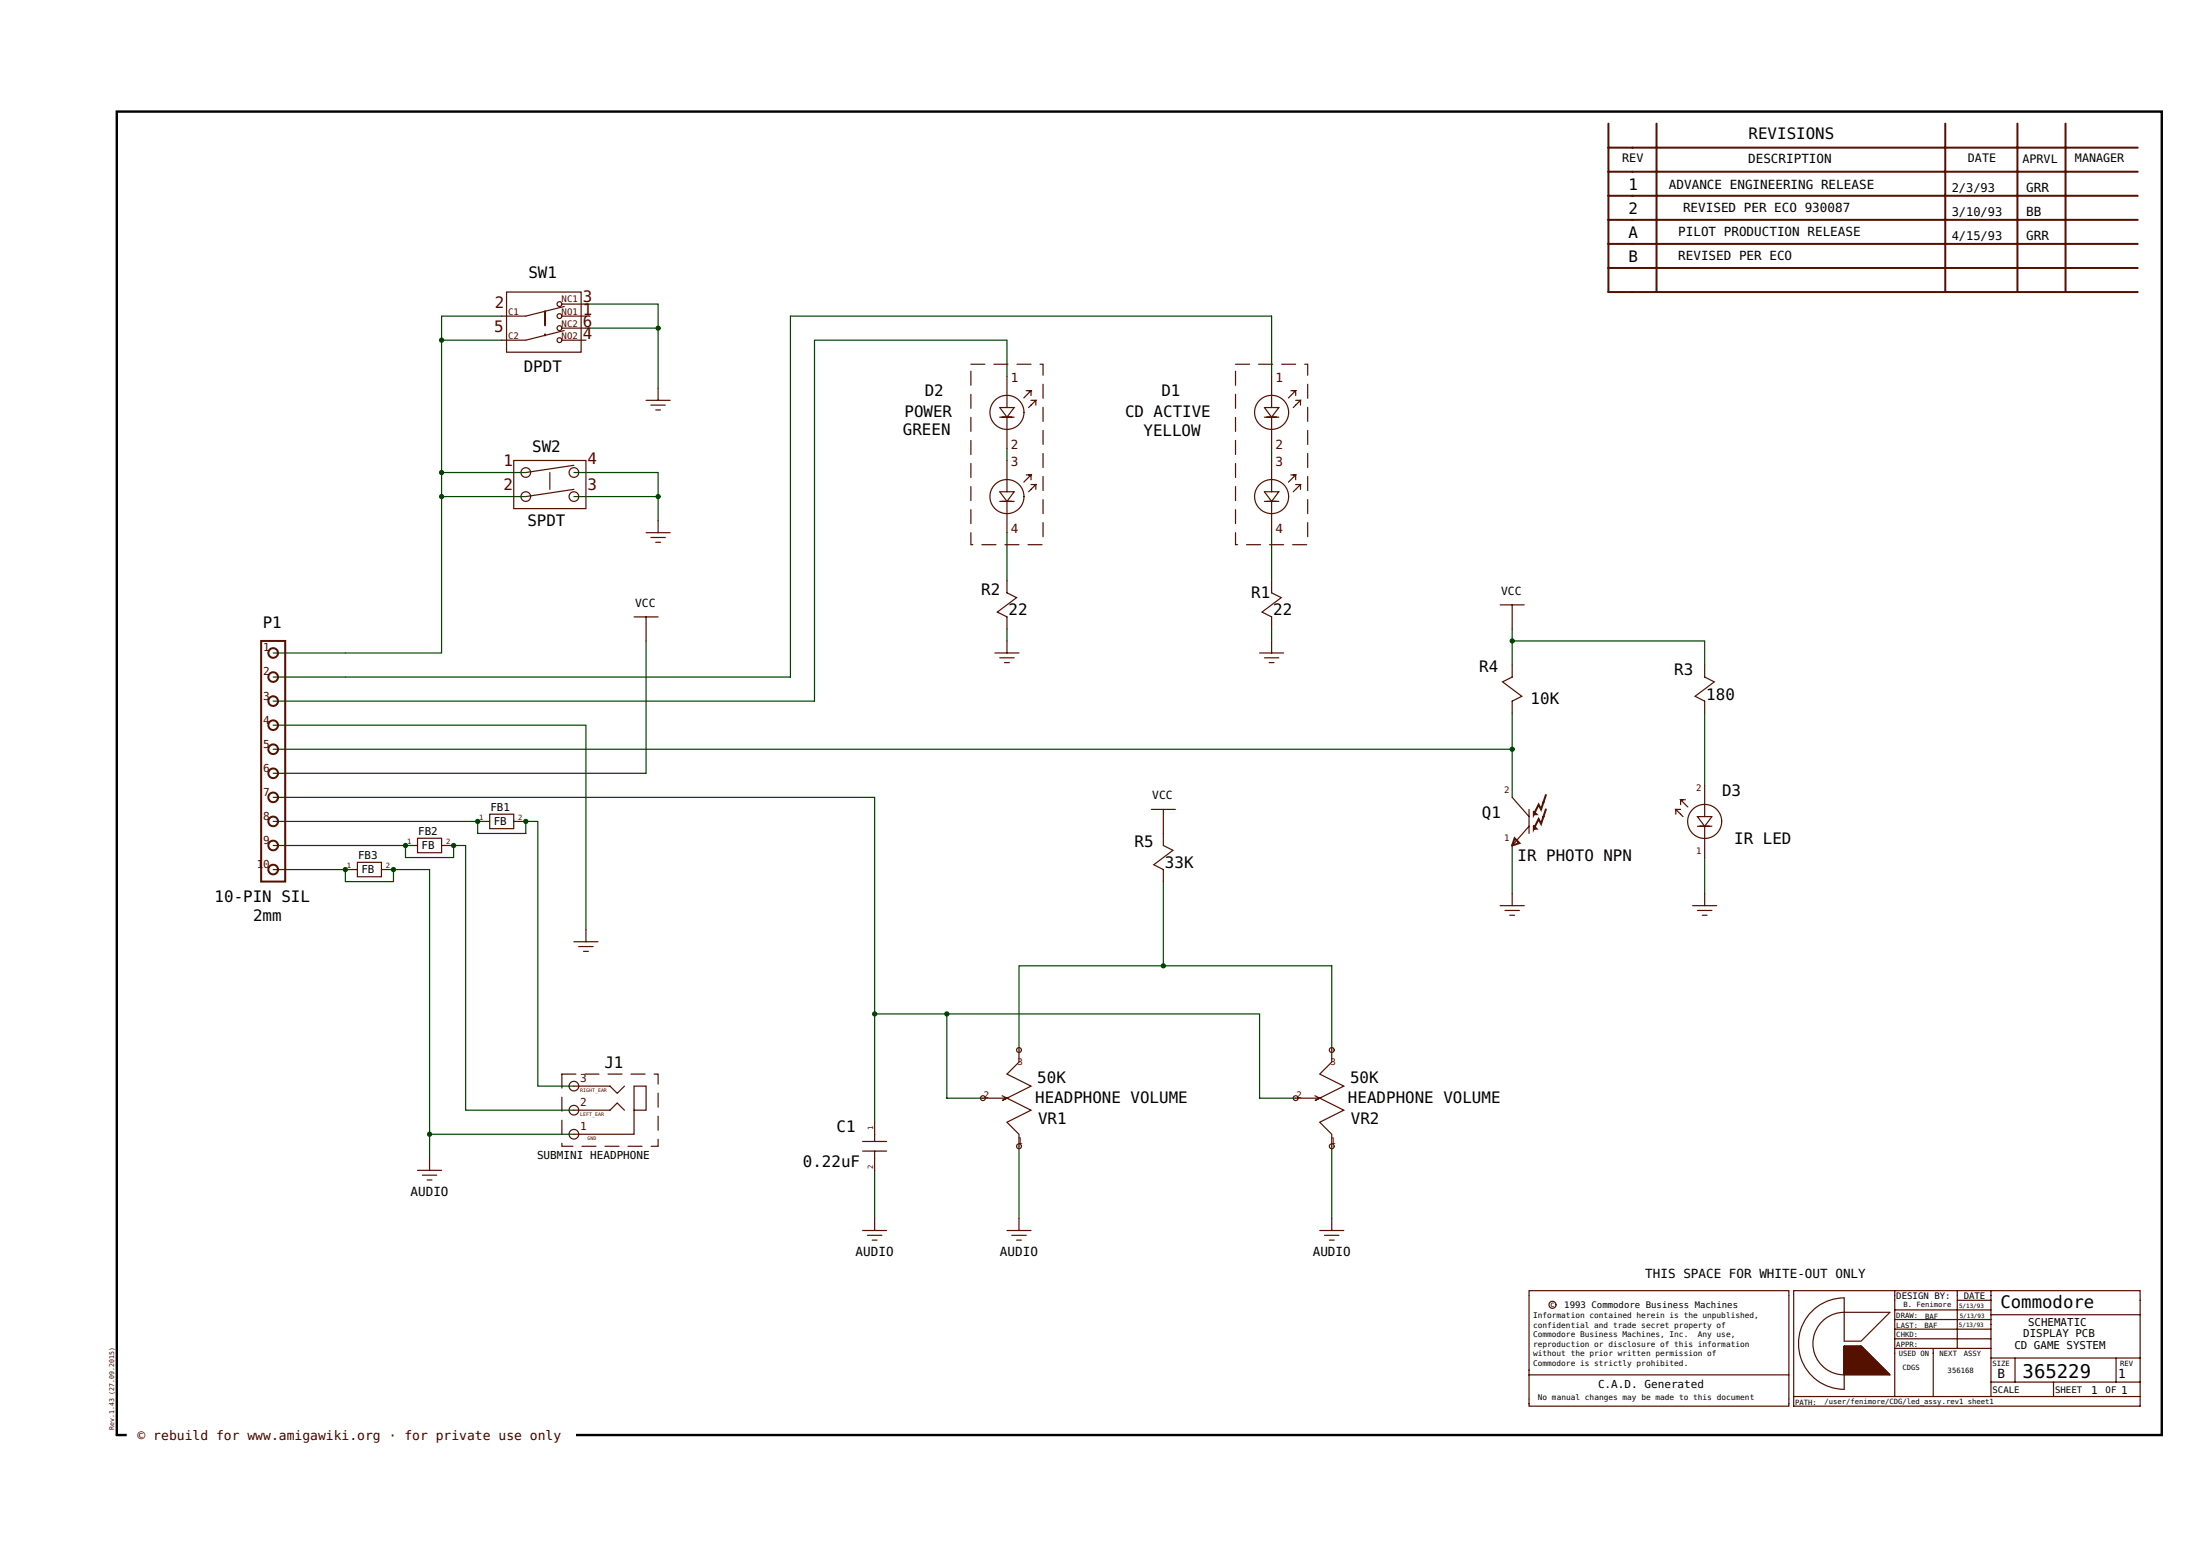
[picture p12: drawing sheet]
<svg xmlns="http://www.w3.org/2000/svg" width="420mm" height="297mm" viewBox="0 0 420 297" stroke-linecap="round" stroke-linejoin="round" font-family="sans-serif">
<g fill="#fff" stroke="#fff" stroke-width=".19">
<path d="M22.3 21.3h390.4v252.6h-390.4z"/>
<path d="M24.3 272.3h85.6v3h-85.6z"/>
</g>
<path d="M22.3 21.3h390.4v252.6h-390.4z" fill="none" stroke="#000" stroke-width=".46"/>
<g fill="none" stroke="#040" stroke-width=".23">
<path d="M111.9 58h13.7v16.1M84.3 64.9h11.5M95.8 60.3h-11.5v64.3h-32.1M111.9 62.6h13.7M192.2 71.8v-6.9h-36.7v68.9h-103.3M242.8 71.8v-11.5h-91.9v68.9h-98.7M84.3 90.2h16.1M84.3 94.8h16.1M109.6 90.2h16v9.2M109.6 94.8h16M192.2 85.6v2.3M242.8 85.6v2.3"/>
<path d="M192.2 101.7v9.2M242.8 101.7v9.2M52.2 138.4h59.7v39.1M123.3 122.3v25.3h-71.1M192.2 120v2.3M242.8 120v2.3M288.7 122.3h36.7v4.6M288.7 120v6.9M288.7 136.1v16.1M325.4 136.1v13.8M52.2 156.8h39v2.3h9.2v-2.3h2.3v50.5h6.9M52.2 152.2h114.8v62"/>
<path d="M52.2 143h236.5M52.2 161.4h25.2v2.3h9.2v-2.3h2.3v50.5h20.7M52.2 166h13.7v2.3h9.2v-2.3h6.9v55.1M222.1 168.3v16h-27.6v16.1M288.7 161.4v9.2M325.4 163.7v6.9M167 193.5h13.8M180.8 193.5h59.7v16.1h6.9M180.8 193.5v16.1h6.8M222.1 184.3h32.1v16.1M82 216.5h27.6M194.5 218.8v13.8"/>
<path d="M254.2 218.8v13.8M167 223.4v9.2"/>
</g>
<g fill="#040" stroke="#040" stroke-width=".23">
<circle cx="91.2" cy="156.8" r=".38"/>
<circle cx="100.4" cy="156.8" r=".38"/>
<circle cx="82" cy="216.5" r=".38"/>
<circle cx="84.3" cy="64.9" r=".38"/>
<circle cx="288.7" cy="143" r=".38"/>
<circle cx="86.6" cy="161.4" r=".38"/>
<circle cx="288.7" cy="122.3" r=".38"/>
<circle cx="167" cy="193.5" r=".38"/>
<circle cx="222.1" cy="184.3" r=".38"/>
<circle cx="77.4" cy="161.4" r=".38"/>
<circle cx="75.1" cy="166" r=".38"/>
<circle cx="65.9" cy="166" r=".38"/>
<circle cx="125.6" cy="62.6" r=".38"/>
<circle cx="180.8" cy="193.5" r=".38"/>
<circle cx="84.3" cy="90.2" r=".38"/>
<circle cx="84.3" cy="94.8" r=".38"/>
<circle cx="125.6" cy="94.8" r=".38"/>
</g>
<g fill="none" stroke="#510" stroke-width=".38">
<path d="M307.1 23.6v32.1h87.2v-4.5h13.8M316.2 23.6v32.1M371.4 23.6v32.1M385.1 23.6v32.1M394.3 23.6v4.6h-87.2M408.1 32.8h-13.8v4.6h-87.2M408.1 37.4h-13.8v4.6h-87.2M408.1 28.2h-13.8v4.6h-87.2M394.3 55.7h13.8M408.1 42h-13.8v4.6h-87.2M408.1 46.6h-13.8v4.6h-87.2M49.9 122.3h4.5v46h-4.5z"/>
<path d="M295.1 151.7l-.9 2.8-.5-.9-.9 1.8v-.4l.5 .4h-.5M295.1 154.5l-.9 2.7-.5-.9-.9 1.9v-.5l.5 .5h-.5M289.2 160l.9 .9-1.4 .5z"/>
<circle cx="52.2" cy="129.2" r=".92"/>
<circle cx="52.2" cy="124.6" r=".92"/>
<circle cx="52.2" cy="138.4" r=".92"/>
<circle cx="52.2" cy="133.8" r=".92"/>
<circle cx="52.2" cy="152.2" r=".92"/>
<circle cx="52.2" cy="147.6" r=".92"/>
<circle cx="52.2" cy="156.8" r=".92"/>
<circle cx="52.2" cy="143" r=".92"/>
<circle cx="52.2" cy="161.4" r=".92"/>
<circle cx="52.2" cy="166" r=".92"/>
</g>
<g fill="none" stroke="#510" stroke-width=".23">
<path d="M96.7 55.7h14.2v11.5h-14.2zM107.3 58h4.6M107.7 58.5l-7.3 1.8h-4.6M107.3 60.3h4.6M107.3 64.9h4.6M107.3 62.6h4.6M107.7 63.1l-7.3 1.8h-4.6M123.3 76.4h4.6M124.3 77.3h2.7M125.2 78.2h.9M125.6 74.1v2.3M190.9 77.8h2.7l-1.4 1.8z"/>
<path d="M190.9 79.6h2.7M192.2 71.8v6M192.2 79.6v6M195.9 74.6h.9v.9M196.4 74.6h.4l-1.3 1.4M196.8 76.4h.9l-1.3 1.4M197.7 76.4v.9M241.4 77.8h2.7l-1.3 1.8zM241.4 79.6h2.7M242.8 71.8v6M242.8 79.6v6M246.4 74.6h1v.9"/>
<path d="M246.9 74.6h.5l-1.4 1.4M247.4 76.4h.9l-1.4 1.4M248.3 76.4v.9M98.1 87.9h13.8v9.2h-13.8zM105 90.2v3.2M109.6 88.8l-9.2 1.4M109.6 93.4l-9.2 1.4M125.6 99.4v2.3M190.9 93.9h2.7l-1.4 1.8zM190.9 95.7h2.7M192.2 87.9v6M192.2 95.7v6"/>
<path d="M195.9 90.7h.9v.9M196.4 90.7h.4l-1.3 1.3M196.8 92.5h.9l-1.3 1.4M197.7 92.5v.9M241.4 93.9h2.7l-1.3 1.8zM241.4 95.7h2.7M242.8 87.9v6M242.8 95.7v6M246.4 90.7h1v.9M246.9 90.7h.5l-1.4 1.3M247.4 92.5h.9l-1.4 1.4M248.3 92.5v.9"/>
<path d="M121 117.7h4.6M123.3 117.7v4.6M123.3 101.7h4.6M124.3 102.6h2.7M125.2 103.5h.9M192.2 110.9v2.3l1.9 .9-3.7 2.7 1.8 .9v2.3M242.8 110.9v2.3l1.8 .9-3.7 2.7 1.9 .9v2.3M286.4 115.5h4.6M288.7 115.5v4.5M189.9 124.6h4.6M190.9 125.6h2.7M191.8 126.5h.9"/>
<path d="M192.2 122.3v2.3M240.5 124.6h4.6M241.4 125.6h2.7M242.3 126.5h.9M242.8 122.3v2.3M288.7 126.9v2.3l-1.8 1 3.6 2.7-1.8 .9v2.3M325.4 126.9v2.3l1.9 1-3.7 2.7 1.8 .9v2.3M91.2 156.8h2.3M93.5 155.4h4.6v2.8h-4.6zM98.1 156.8h2.3M219.8 154.5h4.6M222.1 154.5v6.9l1.8 .9-3.6 2.8 1.8 .9v2.3"/>
<path d="M288.7 152.2l3.2 3.7M291.9 154.5v4.6M291.9 157.7l-3.2 3.7M319.9 154.5v.9M320.8 154.5h-.9l1.4 1.4M321.3 152.7h-.5l1.4 1.3M321.8 152.7h-1v.9M324.1 155.9h2.7l-1.4 1.8zM324.1 157.7h2.7M325.4 149.9v6M325.4 157.7v6M65.9 166h2.3"/>
<path d="M68.2 164.6h4.6v2.8h-4.6zM72.8 166h2.3M77.4 161.4h2.3M79.7 160h4.6v2.8h-4.6zM84.3 161.4h2.3M109.6 179.8h4.6M111.9 177.5v2.3M286.4 172.9h4.6M287.3 173.8h2.8M288.2 174.7h1M288.7 170.6v2.3M323.1 172.9h4.6"/>
<path d="M324.1 173.8h2.7M325 174.7h.9M325.4 170.6v2.3M110.5 180.7h2.7M111.4 181.6h.9M109.6 207.3h6.9l1.3 1.4 1.4-1.4M109.6 211.9h6.9l1.3-1.4 1.4 1.4M121 211.9h2.3v-4.6h-2.3v9.2h-11.4M164.7 217.9h4.6M164.7 219.7h4.6M167 214.2v3.7M167 219.7v3.7"/>
<path d="M191.3 209.2l.9 .4-.9 .5 .9-.5h-4.6M194.5 200.4v2.3l-2.3 2.3 4.6 2.3-4.6 2.3 4.6 2.3-4.6 2.3 2.3 2.3v2.3M251 209.2l.9 .4-.9 .5 .9-.5h-4.5M254.2 200.4v2.3l-2.3 2.3 4.6 2.3-4.6 2.3 4.6 2.3-4.6 2.3 2.3 2.3v2.3M79.7 223.4h4.6M80.6 224.3h2.8M81.5 225.2h1M82 221.1v2.3M164.7 234.9h4.6M165.6 235.8h2.8M166.5 236.7h.9M167 232.6v2.3"/>
<path d="M192.2 234.9h4.6M193.2 235.8h2.7M194.1 236.7h.9M194.5 232.6v2.3M251.9 234.9h4.6M252.9 235.8h2.7M253.8 236.7h.9M254.2 232.6v2.3M345.9 250.3a8.7 8.7 0 0 0-1.9 9.5 8.7 8.7 0 0 0 8.1 5.4v-8.3h3.2l5.5 5.5h-8.7a6 6 0 0 1-6-5.9 6 6 0 0 1 6-6h8.7l-5.5 5.5h-3.2v-8.3a8.7 8.7 0 0 0-6.2 2.6zM352.1 259.2h5.5M352.1 257.4h3.6M352.1 257.8h4.1"/>
<path d="M352.1 258.3h4.6M352.1 258.8h5M352.1 259.7h5.9M352.1 257.1h3.4M352.1 257.6h3.9M352.1 258.1h4.3M352.1 258.5h4.8M352.1 259h5.3M352.1 259.4h5.7M352.1 259.9h6.2M352.1 257h3.3M352.1 257.1h3.3"/>
<path d="M352.1 257.2h3.5M352.1 257.3h3.6M352.1 257.5h3.7M352.1 257.5h3.8M352.1 257.7h4M352.1 257.8h4M352.1 257.9h4.2M352.1 258h4.3M352.1 258.1h4.4M352.1 258.2h4.5M352.1 258.4h4.6M352.1 258.4h4.7"/>
<path d="M352.1 258.6h4.9M352.1 258.7h5M352.1 258.8h5.1M352.1 258.9h5.2M352.1 259.1h5.3M352.1 259.1h5.4M352.1 259.3h5.6M352.1 259.4h5.6M352.1 259.5h5.8M352.1 259.6h5.9M352.1 259.8h6M352.1 259.8h6.1"/>
<path d="M352.1 260h6.3M361.7 246.4v20.2M361.7 257.4h18.4M361.7 255.5h18.4M361.7 253.7h18.4M361.7 251.9h18.4M361.7 250h18.4M369.1 257.4v9.2M373.7 246.4v11M373.7 248.2h6.4M380.1 259.2h28.5M380.1 246.4v20.2"/>
<path d="M380.1 250.9h28.5M384.7 259.2v4.6M404 259.2v4.6M291.9 262.4v6h49.6v-22h-49.6v16h49.6M342.4 266.6v1.8h66.2v-22h-66.2v20.2h66.2M352.1 260.1h6.4M352.1 260.6h6.9M352.1 261.1h7.3M352.1 261.5h7.8M352.1 262h8.2M352.1 260.4h6.6M352.1 260.8h7.1"/>
<path d="M352.1 261.3h7.6M352.1 261.7h8M352.1 262.2h8.5M352.1 260.1h6.3M352.1 260.2h6.5M352.1 260.3h6.6M352.1 260.4h6.7M352.1 260.5h6.8M352.1 260.7h6.9M352.1 260.7h7M352.1 260.9h7.2M352.1 261h7.2"/>
<path d="M352.1 261.1h7.4M352.1 261.2h7.5M352.1 261.4h7.6M352.1 261.4h7.7M352.1 261.6h7.9M352.1 261.7h7.9M352.1 261.8h8.1M352.1 261.9h8.2M352.1 262h8.3M352.1 262.1h8.4M352.1 262.3h8.5M352.1 262.4h8.6"/>
<path d="M380.1 263.8h28.5M392 263.8v2.8"/>
<circle cx="106.8" cy="58" r=".46"/>
<circle cx="106.8" cy="64.9" r=".46"/>
<circle cx="106.8" cy="62.6" r=".46"/>
<circle cx="106.8" cy="60.3" r=".46"/>
<circle cx="192.2" cy="78.7" r="3.2"/>
<circle cx="242.8" cy="78.7" r="3.2"/>
<circle cx="100.4" cy="90.2" r=".92"/>
<circle cx="100.4" cy="94.8" r=".92"/>
<circle cx="109.6" cy="90.2" r=".92"/>
<circle cx="109.6" cy="94.8" r=".92"/>
<circle cx="192.2" cy="94.8" r="3.2"/>
<circle cx="242.8" cy="94.8" r="3.2"/>
<circle cx="325.4" cy="156.8" r="3.2"/>
<circle cx="109.6" cy="211.9" r=".92"/>
<circle cx="109.6" cy="216.5" r=".92"/>
<circle cx="109.6" cy="207.3" r=".92"/>
<circle cx="187.6" cy="209.6" r=".46"/>
<circle cx="194.5" cy="218.8" r=".46"/>
<circle cx="194.5" cy="200.4" r=".46"/>
<circle cx="247.4" cy="209.6" r=".46"/>
<circle cx="254.2" cy="218.8" r=".46"/>
<circle cx="254.2" cy="200.4" r=".46"/>
<circle cx="296.4" cy="249.1" r=".67"/>
</g>
<path d="M185.3 69.5h13.8v34.5h-13.8zM235.9 69.5h13.8v34.5h-13.8zM107.3 205h18.3v13.8h-18.3z" fill="none" stroke="#510" stroke-width=".23" stroke-dasharray="2.7 1.7"/>
<path d="M104.1 59.4v4.6" fill="none" stroke="#510" stroke-width=".38" stroke-dasharray="2.7 1.7"/>
<text font-size="3.6" x="386.1" y="263.1">365229</text>
<text font-size="3.3" x="381.9" y="249.7">Commodore</text>
<g font-size="3">
<text x="333.8" y="26.5">REVISIONS</text>
<text x="310.9" y="36.3">1</text>
<text x="310.9" y="40.9">2</text>
<text x="310.9" y="45.5">A</text>
<text x="100.9" y="53.1">SW1</text>
<text x="310.9" y="50.1">B</text>
<text x="100" y="70.9">DPDT</text>
<text x="176.5" y="75.6">D2</text>
<text x="221.7" y="75.5">D1</text>
<text x="172.4" y="83.1">GREEN</text>
<text x="172.7" y="79.5">POWER</text>
<text x="214.8" y="79.5">CD ACTIVE</text>
<text x="218.3" y="83.2">YELLOW</text>
<text x="101.6" y="86.2">SW2</text>
<text x="100.7" y="100.4">SPDT</text>
<text x="187.3" y="113.5">R2</text>
<text x="50.2" y="119.9">P1</text>
<text x="192.5" y="117.4">22</text>
<text x="238.9" y="114.2">R1</text>
<text x="243.1" y="117.4">22</text>
<text x="282.4" y="128.3">R4</text>
<text x="319.6" y="128.9">R3</text>
<text x="292.2" y="134.4">10K</text>
<text x="325.7" y="133.5">180</text>
<text x="328.8" y="152">D3</text>
<text x="216.6" y="161.7">R5</text>
<text x="282.9" y="156.1">Q1</text>
<text x="331.1" y="161.1">IR LED</text>
<text x="222.4" y="165.7">33K</text>
<text x="289.7" y="164.4">IR PHOTO NPN</text>
<text x="41" y="172.1">10-PIN SIL</text>
<text x="48.3" y="175.8">2mm</text>
<text x="115.4" y="203.8">J1</text>
<text x="198" y="206.7">50K</text>
<text x="257.7" y="206.7">50K</text>
<text x="197.6" y="210.6">HEADPHONE VOLUME</text>
<text x="198.2" y="214.5">VR1</text>
<text x="257.3" y="210.6">HEADPHONE VOLUME</text>
<text x="257.9" y="214.5">VR2</text>
<text x="159.7" y="216">C1</text>
<text x="153.3" y="222.7">0.22uF</text>
</g>
<g font-size="3" fill="#500">
<text x="94.5" y="58.8">2</text>
<text x="111.2" y="57.7">3</text>
<text x="94.3" y="63.3">5</text>
<text x="111.2" y="62.3">6</text>
<text x="111.2" y="60">1</text>
<text x="111.2" y="64.6">4</text>
<text x="96.1" y="89">1</text>
<text x="112.2" y="88.5">4</text>
<text x="96.1" y="93.6">2</text>
<text x="112.2" y="93.6">3</text>
</g>
<text font-size="2.5" fill="#300" x="26.3" y="274.9">© rebuild for www.amigawiki.org · for private use only</text>
<g font-size="2.4">
<text x="318.6" y="36">ADVANCE ENGINEERING RELEASE</text>
<text x="333.7" y="31">DESCRIPTION</text>
<text x="321.3" y="40.5">REVISED PER ECO 930087</text>
<text x="386.8" y="36.6">GRR</text>
<text x="386.8" y="41.2">BB</text>
<text x="320.4" y="45.1">PILOT PRODUCTION RELEASE</text>
<text x="386.8" y="45.8">GRR</text>
<text x="320.4" y="49.5">REVISED PER ECO</text>
<text x="78.4" y="228.3">AUDIO</text>
<text x="163.3" y="239.7">AUDIO</text>
<text x="190.9" y="239.7">AUDIO</text>
<text x="250.6" y="239.7">AUDIO</text>
<text x="314.1" y="244">THIS SPACE FOR WHITE-OUT ONLY</text>
<text x="381.3" y="263">B</text>
<text x="404.4" y="263">1</text>
</g>
<g font-size="2.4" fill="#500">
<text x="193" y="72.9">1</text>
<text x="243.5" y="72.9">1</text>
<text x="193" y="89">3</text>
<text x="193" y="85.8">2</text>
<text x="243.5" y="85.8">2</text>
<text x="243.5" y="89">3</text>
<text x="193" y="101.8">4</text>
<text x="243.5" y="101.8">4</text>
</g>
<g font-size="2.3">
<text x="372.6" y="36.6">2/3/93</text>
<text x="372.6" y="41.2">3/10/93</text>
<text x="372.6" y="45.8">4/15/93</text>
</g>
<g font-size="2.2">
<text x="309.7" y="30.9">REV</text>
<text x="375.7" y="30.9">DATE</text>
<text x="386.1" y="31.1">APRVL</text>
<text x="396.1" y="30.9">MANAGER</text>
<text x="286.6" y="113.5">VCC</text>
<text x="121.2" y="115.8">VCC</text>
<text x="220" y="152.5">VCC</text>
</g>
<g font-size="2.1" fill="#500">
<text x="50.3" y="124.3">1</text>
<text x="50.3" y="128.9">2</text>
<text x="50.3" y="133.5">3</text>
<text x="50.3" y="142.7">5</text>
<text x="50.3" y="138.1">4</text>
<text x="50.3" y="147.3">6</text>
<text x="50.3" y="151.9">7</text>
<text x="50.3" y="156.5">8</text>
<text x="50.3" y="161.1">9</text>
<text x="49" y="165.7">10</text>
<text x="110.8" y="206.5">3</text>
<text x="110.8" y="215.7">1</text>
<text x="110.8" y="211.1">2</text>
</g>
<g font-size="2.1">
<text x="93.6" y="154.7">FB1</text>
<text x="79.8" y="159.3">FB2</text>
<text x="80.5" y="162">FB</text>
<text x="94.3" y="157.4">FB</text>
<text x="68.4" y="163.9">FB3</text>
<text x="69" y="166.6">FB</text>
<text x="102.5" y="221.2">SUBMINI HEADPHONE</text>
<text x="384.6" y="257.5">CD GAME SYSTEM</text>
<text x="386.3" y="255.2">DISPLAY PCB</text>
<text x="387.2" y="253.1">SCHEMATIC</text>
<text x="305.1" y="264.9">C.A.D. Generated</text>
<text x="399.2" y="266">1</text>
<text x="404.9" y="266.1">1</text>
</g>
<g font-size="1.7" fill="#500">
<text x="107.2" y="57.7">NC1</text>
<text x="97" y="60">C1</text>
<text x="97" y="64.6">C2</text>
<text x="107.2" y="62.3">NC2</text>
<text x="107.2" y="60">NO1</text>
<text x="107.2" y="64.6">NO2</text>
<text x="287.2" y="151.4">2</text>
<text x="323.8" y="151">2</text>
<text x="287.2" y="160.6">1</text>
<text x="323.8" y="162.9">1</text>
<text x="194.3" y="203.2">3</text>
<text x="254" y="203.2">3</text>
<text x="187.8" y="209.6">2</text>
<text x="247.5" y="209.6">2</text>
<text x="194.3" y="218.4">1</text>
<text x="254" y="218.4">1</text>
</g>
<g font-size="1.7">
<text x="298.6" y="249.7">1993 Commodore Business Machines</text>
<text x="362" y="247.9">DESIGN BY:</text>
<text x="374.9" y="247.9">DATE</text>
<text x="380.4" y="265.8">SCALE</text>
<text x="392.3" y="265.8">SHEET</text>
<text x="402" y="265.8">OF</text>
</g>
<g font-size="1.5">
<text x="292.7" y="251.6">Information contained herein is the unpublished,</text>
<text x="295.9" y="249.5">c</text>
<text x="292.7" y="253.4">confidential and trade secret property of</text>
<text x="292.7" y="255.2">Commodore Business Machines, Inc.</text>
<text x="292.7" y="257.1">reproduction or disclosure of this information</text>
<text x="324.1" y="255.2">Any use,</text>
<text x="292.7" y="258.9">without the prior written permission of</text>
<text x="292.7" y="260.7">Commodore is strictly prohibited.</text>
<text x="293.6" y="267.2">No manual changes may be made to this document</text>
</g>
<g font-size="1.4" fill="#500">
<text x="77.7" y="161.1">1</text>
<text x="85.2" y="161.1">2</text>
<text x="91.5" y="156.5">1</text>
<text x="98.9" y="156.5">2</text>
<text x="66.2" y="165.7">1</text>
<text x="73.7" y="165.7">2</text>
<text x="166.7" y="215.6" transform="rotate(-90 166.7 215.6)">1</text>
<text x="166.7" y="223.1" transform="rotate(-90 166.7 223.1)">2</text>
</g>
<g font-size="1.4">
<text x="362" y="251.6">DRAW:</text>
<text x="363.4" y="249.4">B. Fenimore</text>
<text x="367.5" y="251.7">BAF</text>
<text x="362" y="253.4">LAST:</text>
<text x="362" y="255.2">CHKD:</text>
<text x="362" y="257.1">APPR:</text>
<text x="367.4" y="253.4">BAF</text>
<text x="362.5" y="258.9">USED ON</text>
<text x="363.2" y="261.5">CDGS</text>
<text x="370.3" y="258.9">NEXT</text>
<text x="371.8" y="262">356168</text>
<text x="374.9" y="258.9">ASSY</text>
<text x="380.4" y="260.7">SIZE</text>
<text x="404.7" y="260.7">REV</text>
<text x="342.7" y="268.1">PATH:</text>
<text x="348.3" y="268.1">/user/fenimore/CDG/led_assy.rev1 sheet1</text>
</g>
<text font-size="1.2" fill="#300" x="21.8" y="272.9" transform="rotate(-90 21.8 272.9)">Rev.1.43 (27.09.2015)</text>
<g font-size="1.1">
<text x="374" y="249.6">5/13/93</text>
<text x="374.1" y="251.5">5/13/93</text>
<text x="374" y="253.2">5/13/93</text>
</g>
<g font-size=".9" fill="#500">
<text x="110.8" y="208.4">RIGHT_EAR</text>
<text x="110.8" y="213">LEFT_EAR</text>
<text x="112.2" y="217.6">GND</text>
</g>
</svg>
